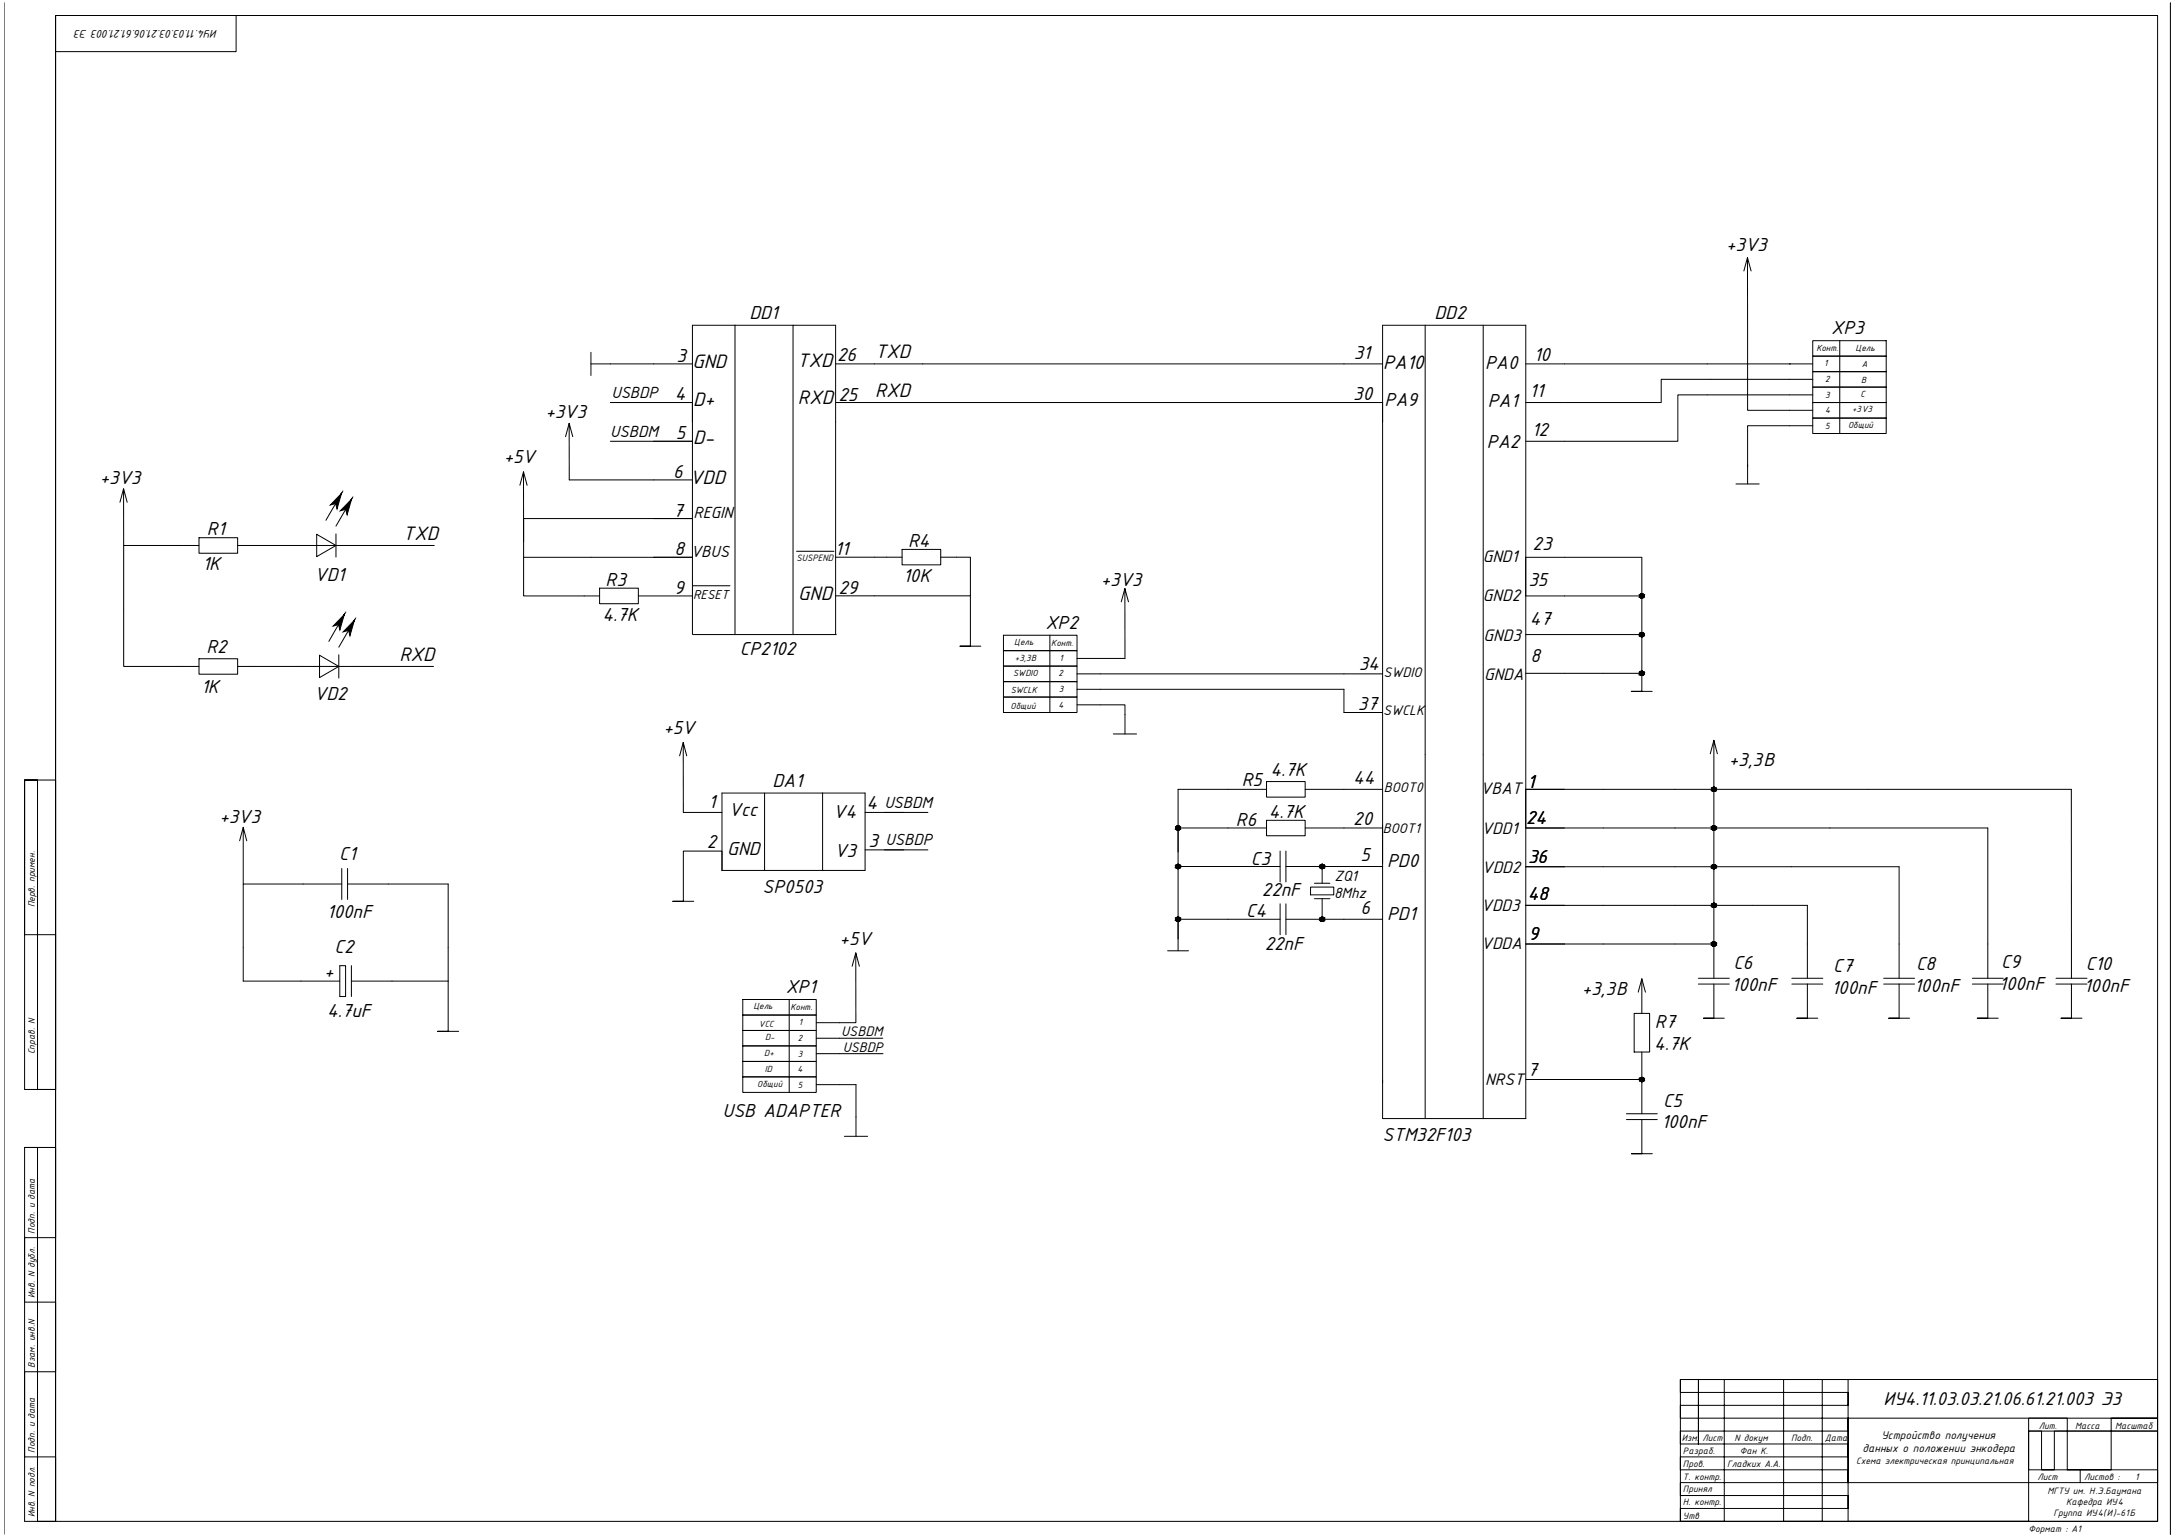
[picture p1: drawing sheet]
<svg xmlns="http://www.w3.org/2000/svg" width="841mm" height="594mm" viewBox="0 0 841 594" stroke-linecap="round" stroke-linejoin="round" font-family="sans-serif">
<!-- layer: 0 -->
<g fill="none" stroke="#000" stroke-width=".39">
<path d="M675.7 99.6l-1.4 5.2M677.1 104.8l-1.4-5.2 .1 59.1h25.1M228.5 136.3v8.9M284.2 125.8v119.6M306.6 125.8h-38.9v119.6M551.1 125.8v306.8M573.5 125.8v306.8M700.9 131.8h28.4v5.9h-28.4zM700.9 137.7h28.4v6h-28.4zM711.4 131.8v35.9M228.5 140.7h39.2M236 155.7h31.7v7.5"/>
<path d="M323.1 155.7h15M323.1 140.7h15M356.8 155.7h177.8v7.5v-37.4h55.4v306.8h-55.4v-269.4M356.8 140.7h177.8M590 140.7h110.9M692 140.7h.1M700.9 143.7h28.4v6h-28.4zM700.9 149.7h28.4v6h-28.4zM700.9 155.7h28.4v6h-28.4zM700.9 146.7h-58.5v9h-52.4M700.9 152.7h-52.1v18h-58.8M220.1 163.7l-1.4 5.2"/>
<path d="M221.5 168.9l-1.4-5.2v21.9h47.6M236 170.7h31.7M675.8 179.7v7.5M700.9 161.7h28.4v6h-28.4zM700.9 164.7h-25.1v15.8M47.8 189l-1.4 5.3M49.2 194.3l-1.4-5.3v22M129.8 194.8l-3.8 6.4M133.7 197l-3.8 6.5M202.4 182.5l-1.4 5.2M203.8 187.7l-1.4-5.2 .1 27M671.3 187.2h8.9"/>
<path d="M76.9 208h15v6h-15zM76.9 211h-29.1v46.8h29.1M91.9 211h76M122.5 206.7l7.4 4.3-7.4 4.3zM129.9 206.5v9M252.8 200.6h14.9h-14.9M252.8 200.6h-50.3v14.9h65.2M308 213.2h14.5M323.1 215.5h15M342.8 215.5h6M348.8 212.5h15v6h-15zM363.8 215.5h6"/>
<path d="M589.9 215.5h44.9l.1 44.9M225.9 230.5h5.9M231.8 227.5h15v6h-15zM246.8 230.5h20.9M268 226.6h14.3M323.1 230.4h15M375.2 230.4v19.5h-4h8.1M435 227.6l-1.4 5.2M436.4 232.8l-1.4-5.2v27.1h-18.5M589.9 230.5h45M76.9 254.8h15v6h-15zM91.9 257.8h75.7"/>
<path d="M123.6 253.4l7.4 4.4-7.4 4.3zM130.9 241.6l-3.7 6.5M131 253.3v8.9M134.8 243.8l-3.8 6.5M268 245.4h55.4M306.6 245.4v-119.6h16.5v119.6M388 245.7h28.5v6h-28.5zM388 257.6h28.5v6h-28.5zM388 251.7h28.5v5.9h-28.5zM406 245.7v29.9M589.9 245.4h45M388 263.6h28.5v6h-28.5z"/>
<path d="M388 269.6h28.5v6h-28.5zM416.5 272.6h18.5v11.3M416.5 266.6h103.2v9h14.9M416.5 260.6h118.1M589.9 260.4h45M634.9 260.4v7h-4.1h8.1M264.2 287.2l-1.4 5.1M265.5 292.3l-1.3-5.1v27h15M430.5 283.9h9M662.7 286.3l-1.4 5.2M664.1 291.5l-1.4-5.2v78.8M94.1 320l-1.4 5.2"/>
<path d="M279.2 306.7h16.4v30h-16.4zM295.6 306.7h38.9v30h-16.4v-30M334.5 314.2h24.3M455.5 305.3v62.4M474.8 305.3h14.9M489.7 302.3h15v6h-15zM489.7 317.3h15v5.9h-15zM504.7 305.3h29.9M604.9 305.3h-14.9h132.5M800.9 305.3l.1 73.1M95.4 325.2l-1.3-5.2v21.9M132.2 335.9v12"/>
<path d="M134.4 335.9v12M279.2 336.7v-7.5h-15v19.4h-4h8.1M295.6 336.7h22.5M334.5 328.7h24.3M474.8 320.2h14.9M474.8 335.1h20.2M495 329.2v11.9M497.2 335.1h37.4M497.2 329.2v11.9M504.7 320.2h29.9M511.2 335.1v6.5M590 335.2h102.6"/>
<path d="M604.9 320.2h-14.9h117.6M734.3 335.2v43.2M768.6 320.2v58.2M132.2 341.9h-38.1v24.6M134.4 341.9h38.9v24.6M474.8 355.5h20.2M495 349.6v11.9M497.2 355.5h37.4M497.2 349.6v11.9M506.8 343.1h8.9v3h-8.9zM508.3 347.6h6M508.3 341.6h6"/>
<path d="M511.2 347.6v7.9M590 350.2h87.7M698.9 350.2v28.2M94.1 379.5h37.3M131.4 373.5h2.2v11.9h-2.2zM135.9 379.5h37.4v19.4h-4h8.1M135.9 373.5v11.9M330.9 368.5l-1.4 5.2M332.3 373.7l-1.4-5.2v27h-15.3M451.5 367.7h8.1M590 365.1h57.7M647.8 365.1h14.9v13.3"/>
<path d="M656.7 378.4h12M692.9 378.4h11.9M728.4 378.4h11.9M762.7 378.4h11.9M795 378.4h12M287.2 386.6h28.4v6h-28.4zM287.2 398.6h28.4v5.9h-28.4zM287.2 392.6h28.4v6h-28.4zM305.2 386.6v35.9M631.9 392h6v14.9h-6zM633.5 383.7l1.4-5.1 1.4 5.1M656.7 380.6h12"/>
<path d="M662.7 380.6v13.2h-4h8M692.9 380.6h11.9M698.9 380.6v13.2h-4.1h8.1M728.4 380.6h11.9M734.3 380.6v13.2h-4h8.1M762.7 380.6h11.9M768.6 380.6v13.2h-4h8.1M795 380.6h12M801 380.6v13.2h-4h8M287.2 404.5h28.4v6h-28.4zM287.2 410.5h28.4v6h-28.4zM287.2 416.5h28.4v6h-28.4z"/>
<path d="M315.6 401.6h25.8M315.6 407.5h25.8M315.6 419.5h15.4v20M590 417.5h14.9M634.9 417.5v13.3M326.5 439.5h9M628.9 430.8h11.9M628.9 433h11.9M634.9 433v13.2h-4.1h8.1"/>
<circle cx="634.9" cy="230.5" r=".83"/>
<circle cx="634.9" cy="245.4" r=".83"/>
<circle cx="634.9" cy="260.4" r=".83"/>
<circle cx="662.7" cy="305.3" r=".83"/>
<circle cx="455.6" cy="320.2" r=".83"/>
<circle cx="455.6" cy="335.1" r=".83"/>
<circle cx="511.3" cy="335.1" r=".83"/>
<circle cx="662.7" cy="335.2" r=".83"/>
<circle cx="662.7" cy="320.2" r=".83"/>
<circle cx="455.6" cy="355.5" r=".83"/>
<circle cx="511.3" cy="355.5" r=".83"/>
<circle cx="662.7" cy="350.1" r=".83"/>
<circle cx="662.7" cy="365.1" r=".83"/>
<circle cx="634.9" cy="417.5" r=".83"/>
</g>
<g fill="#000" stroke="#000" stroke-width=".39">
<path d="M634.6 231.3h.4zM634.7 229.6h.2zM634.6 246.3h.4zM634.7 244.6h.2zM634.7 259.6h.2zM634.6 261.2h.4zM455.4 319.4h.2zM662.5 306.1h.4zM662.6 319.4h.2zM662.6 304.4h.2zM455.3 321.1h.4zM455.3 335.9h.4z"/>
<path d="M455.4 334.3h.2zM511.1 335.9h.4zM511.1 334.3h.2zM662.5 336h.4zM662.5 321.1h.4zM662.6 334.4h.2zM455.3 356.3h.4zM455.4 354.7h.2zM511.1 356.3h.4zM511.1 354.7h.2zM662.5 351h.4zM662.6 349.3h.2z"/>
<path d="M662.5 366h.4zM662.6 364.3h.2zM634.7 418.4h.4zM634.7 416.7h.2z"/>
<path d="M132 190.9l-1.7 5.9-.5-2zM132 190.9l-4.3 4.4 2.1-.5z"/>
<path d="M135.9 193.1l-1.7 6-.5-2.1zM135.9 193.1l-4.3 4.5 2.1-.6z"/>
<path d="M634.6 231.3h.3zM634.7 231.3h.2z"/>
<path d="M634.7 229.6l.3 .1zM634.6 229.7h.4z"/>
<path d="M634.6 229.7h.5zM634.6 229.7h.5z"/>
<path d="M634.6 229.7h.6zM634.6 229.7h.6z"/>
<path d="M634.6 231.3h.5zM634.6 231.3h.4z"/>
<path d="M634.5 229.7l.7 .1zM634.4 229.8h.8z"/>
<path d="M634.5 231.3h.7zM634.5 231.3h.6z"/>
<path d="M634.4 229.8h.9zM634.4 229.8h.9z"/>
<path d="M634.4 231.2h.8zM634.4 231.2l.8 .1z"/>
<path d="M634.4 229.8l1 .1zM634.4 229.8l1 .1z"/>
<path d="M634.4 231.2h.9zM634.4 231.2h.8z"/>
<path d="M634.3 229.9h1.2zM634.2 229.9h1.3z"/>
<path d="M634.3 231.1h1.1zM634.3 231.1l1 .1z"/>
<path d="M634.2 229.9l1.3 .1zM634.2 229.9l1.3 .1z"/>
<path d="M634.2 231.1h1.3zM634.2 231.1h1.2z"/>
<path d="M634.2 230h1.3zM634.2 230h1.3z"/>
<path d="M634.2 231h1.3zM634.2 231l1.3 .1z"/>
<path d="M634.1 230l1.5 .1zM634.1 230l1.5 .1z"/>
<path d="M634.1 231h1.4zM634.1 231h1.4z"/>
<path d="M634.1 230.1l1.5 .1zM634.1 230.1l1.5 .1z"/>
<path d="M634.1 230.9h1.5zM634.1 230.9l1.4 .1z"/>
<path d="M634.1 230.2h1.6zM634.1 230.2h1.6z"/>
<path d="M634.1 230.8h1.5zM634.1 230.8l1.5 .1z"/>
<path d="M634.1 230.2l1.6 .1zM634.1 230.2l1.6 .1z"/>
<path d="M634 230.3l1.7 .1zM634 230.3l1.7 .1z"/>
<path d="M634 230.4l1.7 .1zM634 230.4l1.7 .1z"/>
<path d="M634 230.5l1.7 .1zM634 230.5l1.7 .1z"/>
<path d="M634 230.6l1.7 .1zM634 230.6l1.7 .1z"/>
<path d="M634 230.7h1.7zM634 230.7h1.7z"/>
<path d="M634.1 230.7h1.6zM634.1 230.7l1.5 .1z"/>
<path d="M133.1 237.7l-1.7 5.9-.5-2zM133.1 237.7l-4.3 4.4 2.1-.5z"/>
<path d="M137 239.9l-1.7 6-.5-2.1zM137 239.9l-4.3 4.5 2.1-.6z"/>
<path d="M634.6 246.3h.3zM634.7 246.3h.2z"/>
<path d="M634.7 244.6h.3zM634.6 244.6h.4z"/>
<path d="M634.7 259.6h.3zM634.6 259.6h.4z"/>
<path d="M634.6 244.6l.5 .1zM634.6 244.7h.5z"/>
<path d="M634.6 259.6h.5zM634.6 259.6h.5z"/>
<path d="M634.6 244.7h.6zM634.5 244.7h.7z"/>
<path d="M634.6 246.2h.5zM634.6 246.2l.4 .1z"/>
<path d="M634.6 259.6l.6 .1zM634.6 259.6l.6 .1z"/>
<path d="M634.5 244.7h.7zM634.4 244.7h.8z"/>
<path d="M634.5 246.2h.7zM634.5 246.2h.6z"/>
<path d="M634.5 259.7h.7zM634.4 259.7h.8z"/>
<path d="M634.4 244.7l.9 .1zM634.4 244.8h.9z"/>
<path d="M634.4 246.2h.8zM634.4 246.2h.8z"/>
<path d="M634.4 259.7h.9zM634.4 259.7h.9z"/>
<path d="M634.4 244.8h1zM634.4 244.8h1z"/>
<path d="M634.4 246.2h.9zM634.4 246.2h.8z"/>
<path d="M634.4 259.7l1 .1zM634.4 259.7l1 .1z"/>
<path d="M634.3 244.8l1.2 .1zM634.2 244.9h1.3z"/>
<path d="M634.3 246.1h1.1zM634.3 246.1l1 .1z"/>
<path d="M634.3 259.8h1.2zM634.2 259.8h1.3z"/>
<path d="M634.2 244.9h1.3zM634.2 244.9h1.3z"/>
<path d="M634.2 246h1.3zM634.2 246l1.2 .1z"/>
<path d="M634.2 259.8l1.3 .1zM634.2 259.8l1.3 .1z"/>
<path d="M634.2 244.9l1.3 .1zM634.2 244.9l1.3 .1z"/>
<path d="M634.2 246h1.3zM634.2 246h1.3z"/>
<path d="M634.2 259.9l1.3 .1zM634.2 259.9l1.3 .1z"/>
<path d="M634.1 245l1.5 .1zM634.1 245l1.5 .1z"/>
<path d="M634.1 245.9h1.4zM634.1 245.9l1.4 .1z"/>
<path d="M634.1 260h1.5zM634.1 260h1.5z"/>
<path d="M634.1 245.1h1.5zM634.1 245.1h1.5z"/>
<path d="M634.1 245.9h1.5zM634.1 245.9h1.4z"/>
<path d="M634.1 245.1l1.6 .1zM634.1 245.1l1.6 .1z"/>
<path d="M634.1 245.8h1.5zM634.1 245.8l1.5 .1z"/>
<path d="M634.1 245.2l1.6 .1zM634.1 245.2l1.6 .1z"/>
<path d="M634 245.3l1.7 .1zM634 245.3l1.7 .1z"/>
<path d="M634 245.4h1.7zM634 245.4h1.7z"/>
<path d="M634 245.4l1.7 .1zM634 245.4l1.7 .1z"/>
<path d="M634 245.5l1.7 .1zM634 245.5l1.7 .1z"/>
<path d="M634 245.6l1.7 .1zM634 245.6l1.7 .1z"/>
<path d="M634.1 245.7h1.6zM634.1 245.7l1.5 .1z"/>
<path d="M634.6 261.2h.3zM634.7 261.2h.2z"/>
<path d="M634.6 261.2h.5zM634.6 261.2h.4z"/>
<path d="M634.5 261.2h.7zM634.5 261.2h.6z"/>
<path d="M634.4 261.1h.8zM634.4 261.1l.8 .1z"/>
<path d="M634.4 261.1h.9zM634.4 261.1h.8z"/>
<path d="M634.3 261.1h1.1zM634.3 261.1h1z"/>
<path d="M634.2 261h1.3zM634.2 261l1.2 .1z"/>
<path d="M634.2 260.9h1.3zM634.2 260.9l1.3 .1z"/>
<path d="M634.1 260.9h1.4zM634.1 260.9h1.4z"/>
<path d="M634.1 260l1.5 .1zM634.1 260l1.5 .1z"/>
<path d="M634.1 260.8h1.5zM634.1 260.8l1.4 .1z"/>
<path d="M634.1 260.1l1.6 .1zM634.1 260.1l1.6 .1z"/>
<path d="M634.1 260.7h1.5zM634.1 260.7l1.5 .1z"/>
<path d="M634.1 260.2l1.6 .1zM634.1 260.2l1.6 .1z"/>
<path d="M634 260.3h1.7zM634 260.3h1.7z"/>
<path d="M634 260.3l1.7 .1zM634 260.3l1.7 .1z"/>
<path d="M634 260.4l1.7 .1zM634 260.4l1.7 .1z"/>
<path d="M634 260.5l1.7 .1zM634 260.5l1.7 .1z"/>
<path d="M634 260.6h1.7zM634 260.6h1.7z"/>
<path d="M634.1 260.6h1.6zM634.1 260.6l1.5 .1z"/>
<path d="M455.4 319.4h.3zM455.3 319.4h.4z"/>
<path d="M455.3 319.4h.5zM455.2 319.4h.6z"/>
<path d="M455.2 319.4l.7 .1zM455.2 319.5h.7z"/>
<path d="M455.2 319.5h.7zM455.2 319.5h.7z"/>
<path d="M455.1 319.5l.9 .1zM455 319.6h1z"/>
<path d="M455 319.6h1zM455 319.6h1z"/>
<path d="M455 319.6l1.1 .1zM455 319.6l1.1 .1z"/>
<path d="M454.9 319.7h1.3zM454.9 319.7h1.3z"/>
<path d="M454.9 319.7l1.3 .1zM454.9 319.7l1.3 .1z"/>
<path d="M454.8 319.8l1.5 .1zM454.8 319.8l1.5 .1z"/>
<path d="M454.8 319.9h1.5zM454.8 319.9h1.5z"/>
<path d="M454.7 319.9l1.6 .1zM454.7 319.9l1.6 .1z"/>
<path d="M662.5 306.1h.3zM662.6 306.1h.2z"/>
<path d="M662.6 319.4h.3zM662.5 319.4h.4z"/>
<path d="M662.6 304.4l.3 .1zM662.6 304.4l.3 .1z"/>
<path d="M662.5 319.4h.5zM662.5 319.4h.5z"/>
<path d="M662.5 304.5h.5zM662.5 304.5h.5z"/>
<path d="M662.5 319.4l.6 .1zM662.4 319.5h.7z"/>
<path d="M662.5 304.5h.6zM662.4 304.5h.7z"/>
<path d="M662.5 306.1h.5zM662.5 306.1h.4z"/>
<path d="M662.4 319.5h.7zM662.3 319.5h.8z"/>
<path d="M662.4 304.5l.7 .1zM662.3 304.6h.8z"/>
<path d="M662.4 306.1h.7zM662.4 306.1h.6z"/>
<path d="M662.3 319.5l.9 .1zM662.3 319.5l.9 .1z"/>
<path d="M662.3 304.6h.9zM662.3 304.6h.9z"/>
<path d="M662.3 306h.8zM662.3 306l.8 .1z"/>
<path d="M662.2 319.6h1.1zM662.2 319.6h1.1z"/>
<path d="M662.2 304.6l1.1 .1zM662.2 304.7h1.1z"/>
<path d="M662.2 306h1zM662.2 306h.9z"/>
<path d="M662.2 319.6l1.1 .1zM662.2 319.6l1.1 .1z"/>
<path d="M662.2 304.7h1.1zM662.2 304.7h1.1z"/>
<path d="M662.2 305.9h1.1zM662.2 305.9l1 .1z"/>
<path d="M662.1 319.7h1.3zM662 319.7h1.4z"/>
<path d="M662.1 304.7l1.3 .1zM662.1 304.7l1.3 .1z"/>
<path d="M662.1 305.9h1.2zM662.1 305.9h1.2z"/>
<path d="M662 319.7l1.4 .1zM662 319.7l1.4 .1z"/>
<path d="M662 304.8h1.4zM662 304.8h1.4z"/>
<path d="M662 305.8h1.4zM662 305.8l1.3 .1z"/>
<path d="M662 319.8l1.5 .1zM662 319.8l1.5 .1z"/>
<path d="M662 304.8l1.5 .1zM662 304.8l1.5 .1z"/>
<path d="M662 305.8h1.4zM662 305.8h1.4z"/>
<path d="M662 319.9h1.5zM662 319.9h1.5z"/>
<path d="M662 319.9l1.5 .1zM662 319.9l1.5 .1z"/>
<path d="M662 304.9l1.5 .1zM662 304.9l1.5 .1z"/>
<path d="M662 305h1.5zM662 305h1.5z"/>
<path d="M662 305.6l1.5 .1zM662 305.6l1.5 .1z"/>
<path d="M662 305.7h1.5zM662 305.7l1.4 .1z"/>
<path d="M661.9 305l1.7 .1zM661.9 305l1.7 .1z"/>
<path d="M661.9 305.5h1.6zM661.9 305.5l1.6 .1z"/>
<path d="M661.9 305.1l1.7 .1zM661.9 305.1l1.7 .1z"/>
<path d="M661.9 305.2l1.7 .1zM661.9 305.2l1.7 .1z"/>
<path d="M661.9 305.3l1.7 .1zM661.9 305.3l1.7 .1z"/>
<path d="M661.9 305.4l1.7 .1zM661.9 305.4l1.7 .1z"/>
<path d="M661.9 305.5h1.7zM661.9 305.5h1.6z"/>
<path d="M455.3 321.1h.3zM455.4 321.1h.2z"/>
<path d="M455.3 335.9l.3 .1zM455.4 336h.2z"/>
<path d="M455.4 334.3h.3zM455.3 334.3h.4z"/>
<path d="M455.3 334.3h.5zM455.2 334.3h.6z"/>
<path d="M455.2 321h.6zM455.2 321l.5 .1z"/>
<path d="M455.2 334.3l.7 .1zM455.2 334.4h.7z"/>
<path d="M455.2 335.9h.6zM455.2 335.9h.5z"/>
<path d="M455.2 321h.7zM455.2 321h.6z"/>
<path d="M455.2 334.4h.7zM455.2 334.4h.7z"/>
<path d="M455.2 335.9h.7zM455.2 335.9h.6z"/>
<path d="M455.1 321h.8zM455.1 321h.8z"/>
<path d="M455.1 334.4l.9 .1zM455 334.5h1z"/>
<path d="M455.1 335.9h.8zM455.1 335.9h.8z"/>
<path d="M455 320.9h1zM455 320.9l.9 .1z"/>
<path d="M455 334.5h1zM455 334.5h1z"/>
<path d="M455 335.8h1zM455 335.8l.9 .1z"/>
<path d="M455 320.9h1zM455 320.9h1z"/>
<path d="M455 334.5h1.1zM454.9 334.5h1.2z"/>
<path d="M455 335.8h1zM455 335.8h1z"/>
<path d="M454.9 320.8h1.2zM454.9 320.8l1.1 .1z"/>
<path d="M454.9 334.5l1.3 .1zM454.9 334.5l1.3 .1z"/>
<path d="M454.9 335.7h1.2zM454.9 335.7l1.1 .1z"/>
<path d="M454.9 320.8h1.3zM454.9 320.8h1.2z"/>
<path d="M454.9 334.6l1.3 .1zM454.9 334.6l1.3 .1z"/>
<path d="M454.9 335.6h1.3zM454.9 335.6l1.2 .1z"/>
<path d="M454.8 320.7h1.4zM454.8 320.7l1.4 .1z"/>
<path d="M454.8 334.7l1.5 .1zM454.8 334.7l1.5 .1z"/>
<path d="M454.8 335.6h1.4zM454.8 335.6h1.4z"/>
<path d="M454.8 320.6h1.5zM454.8 320.6l1.4 .1z"/>
<path d="M454.8 334.8h1.5zM454.8 334.8h1.5z"/>
<path d="M454.8 335.5h1.5zM454.8 335.5l1.4 .1z"/>
<path d="M454.7 320.6h1.6zM454.7 320.6h1.6z"/>
<path d="M454.7 334.8l1.6 .1zM454.7 334.8l1.6 .1z"/>
<path d="M454.7 335.4h1.6zM454.7 335.4l1.6 .1z"/>
<path d="M454.7 320l1.6 .1zM454.7 320l1.6 .1z"/>
<path d="M454.7 320.1l1.6 .1zM454.7 320.1l1.6 .1z"/>
<path d="M454.7 320.2h1.6zM454.7 320.2h1.6z"/>
<path d="M454.7 320.2l1.6 .1zM454.7 320.2l1.6 .1z"/>
<path d="M454.7 320.3l1.6 .1zM454.7 320.3l1.6 .1z"/>
<path d="M454.7 320.4l1.6 .1zM454.7 320.4l1.6 .1z"/>
<path d="M454.7 320.5h1.6zM454.7 320.5l1.6 .1z"/>
<path d="M454.7 334.9l1.6 .1zM454.7 334.9l1.6 .1z"/>
<path d="M454.7 335l1.6 .1zM454.7 335l1.6 .1z"/>
<path d="M454.7 335.1h1.6zM454.7 335.1h1.6z"/>
<path d="M454.7 335.1l1.6 .1zM454.7 335.1l1.6 .1z"/>
<path d="M454.7 335.2l1.6 .1zM454.7 335.2l1.6 .1z"/>
<path d="M454.7 335.3l1.6 .1zM454.7 335.3l1.6 .1z"/>
<path d="M454.7 335.4h1.6zM454.7 335.4h1.6z"/>
<path d="M511.1 335.9l.2 .1zM511.1 336h.2z"/>
<path d="M511.1 334.3h.4zM511.1 334.3h.4z"/>
<path d="M511.1 334.3h.4zM511 334.3h.5z"/>
<path d="M511 334.3l.6 .1zM510.9 334.4h.7z"/>
<path d="M511 335.9h.5zM511 335.9h.5z"/>
<path d="M510.9 334.4h.8zM510.8 334.4h.9z"/>
<path d="M510.9 335.9h.7zM510.9 335.9h.6z"/>
<path d="M510.8 334.4l1 .1zM510.8 334.4l1 .1z"/>
<path d="M510.8 335.9h.9zM510.8 335.9h.8z"/>
<path d="M510.8 334.5h1zM510.7 334.5h1.1z"/>
<path d="M510.8 335.8h1zM510.8 335.8l.9 .1z"/>
<path d="M510.7 334.5h1.2zM510.7 334.5h1.2z"/>
<path d="M510.7 335.8h1.1zM510.7 335.8h1.1z"/>
<path d="M510.7 334.5l1.2 .1zM510.7 334.5l1.2 .1z"/>
<path d="M510.7 335.7h1.2zM510.7 335.7l1.1 .1z"/>
<path d="M510.6 334.6l1.4 .1zM510.6 334.6l1.4 .1z"/>
<path d="M510.6 335.6h1.3zM510.6 335.6l1.3 .1z"/>
<path d="M510.6 334.7l1.4 .1zM510.6 334.7l1.4 .1z"/>
<path d="M510.6 335.6h1.4zM510.6 335.6h1.3z"/>
<path d="M510.5 334.8h1.5zM510.5 334.8h1.5z"/>
<path d="M510.5 335.5h1.5zM510.5 335.5l1.5 .1z"/>
<path d="M510.5 334.8l1.5 .1zM510.5 334.8l1.5 .1z"/>
<path d="M510.4 334.9l1.7 .1zM510.4 334.9l1.7 .1z"/>
<path d="M510.4 335.4h1.6zM510.4 335.4h1.6z"/>
<path d="M510.5 335.4h1.5zM510.5 335.4l1.5 .1z"/>
<path d="M510.4 335l1.7 .1zM510.4 335l1.7 .1z"/>
<path d="M510.4 335.1h1.7zM510.4 335.1h1.7z"/>
<path d="M510.4 335.1l1.7 .1zM510.4 335.1l1.7 .1z"/>
<path d="M510.4 335.2l1.7 .1zM510.4 335.2l1.7 .1z"/>
<path d="M510.4 335.3h1.7zM510.4 335.3l1.6 .1z"/>
<path d="M662.5 336h.3zM662.6 336h.2z"/>
<path d="M662.5 321.1h.3zM662.6 321.1h.2z"/>
<path d="M662.6 334.4h.3zM662.5 334.4h.4z"/>
<path d="M662.5 334.4h.5zM662.5 334.4h.5z"/>
<path d="M662.5 334.4l.6 .1zM662.4 334.5h.7z"/>
<path d="M662.5 336h.5zM662.5 336h.4z"/>
<path d="M662.5 321h.5zM662.5 321l.4 .1z"/>
<path d="M662.4 334.5h.7zM662.3 334.5h.8z"/>
<path d="M662.4 336h.7zM662.4 336h.6z"/>
<path d="M662.4 321h.7zM662.4 321h.6z"/>
<path d="M662.3 334.5h.9zM662.3 334.5h.9z"/>
<path d="M662.3 335.9h.8zM662.3 335.9l.8 .1z"/>
<path d="M662.3 321h.8zM662.3 321h.8z"/>
<path d="M662.2 334.5l1.1 .1zM662.2 334.6h1.1z"/>
<path d="M662.2 335.9h1zM662.2 335.9h.9z"/>
<path d="M662.2 320.9h1zM662.2 320.9l.9 .1z"/>
<path d="M662.2 334.6h1.1zM662.2 334.6h1.1z"/>
<path d="M662.2 335.9h1.1zM662.2 335.9h1z"/>
<path d="M662.2 320.9h1.1zM662.2 320.9h1z"/>
<path d="M662.1 334.6l1.3 .1zM662 334.7h1.4z"/>
<path d="M662.1 335.8h1.2zM662.1 335.8l1.2 .1z"/>
<path d="M662.1 320.8h1.2zM662.1 320.8l1.2 .1z"/>
<path d="M662 334.7l1.4 .1zM662 334.7l1.4 .1z"/>
<path d="M662 335.7h1.4zM662 335.7l1.3 .1z"/>
<path d="M662 320.8h1.4zM662 320.8h1.3z"/>
<path d="M662 334.8h1.5zM662 334.8h1.5z"/>
<path d="M662 335.6h1.4zM662 335.6l1.4 .1z"/>
<path d="M662 320.7h1.4zM662 320.7l1.4 .1z"/>
<path d="M662 334.8l1.5 .1zM662 334.8l1.5 .1z"/>
<path d="M662 334.9l1.5 .1zM662 334.9l1.5 .1z"/>
<path d="M662 335.5l1.5 .1zM662 335.5l1.5 .1z"/>
<path d="M662 335.6h1.5zM662 335.6h1.4z"/>
<path d="M662 320.6h1.5zM662 320.6h1.5z"/>
<path d="M662 320.6h1.5zM662 320.6l1.4 .1z"/>
<path d="M661.9 335l1.7 .1zM661.9 335l1.7 .1z"/>
<path d="M661.9 335.4h1.6zM661.9 335.4l1.6 .1z"/>
<path d="M661.9 320l1.7 .1zM661.9 320l1.7 .1z"/>
<path d="M661.9 320.5h1.6zM661.9 320.5l1.6 .1z"/>
<path d="M661.9 335.1h1.7zM661.9 335.1h1.7z"/>
<path d="M661.9 335.1l1.7 .1zM661.9 335.1l1.7 .1z"/>
<path d="M661.9 335.2l1.7 .1zM661.9 335.2l1.7 .1z"/>
<path d="M661.9 335.3l1.7 .1zM661.9 335.3l1.7 .1z"/>
<path d="M661.9 335.4h1.7zM661.9 335.4h1.6z"/>
<path d="M661.9 320.1l1.7 .1zM661.9 320.1l1.7 .1z"/>
<path d="M661.9 320.2h1.7zM661.9 320.2h1.7z"/>
<path d="M661.9 320.2l1.7 .1zM661.9 320.2l1.7 .1z"/>
<path d="M661.9 320.3l1.7 .1zM661.9 320.3l1.7 .1z"/>
<path d="M661.9 320.4h1.7zM661.9 320.4l1.6 .1z"/>
<path d="M455.3 356.3l.3 .1zM455.4 356.4h.2z"/>
<path d="M455.4 354.7h.3zM455.3 354.7h.4z"/>
<path d="M455.3 354.7h.5zM455.2 354.7h.6z"/>
<path d="M455.2 354.7l.7 .1zM455.2 354.8h.7z"/>
<path d="M455.2 356.3h.6zM455.2 356.3h.5z"/>
<path d="M455.2 354.8h.7zM455.2 354.8h.7z"/>
<path d="M455.2 356.3h.7zM455.2 356.3h.6z"/>
<path d="M455.1 354.8l.9 .1zM455 354.9h1z"/>
<path d="M455.1 356.3h.8zM455.1 356.3h.8z"/>
<path d="M455 354.9h1zM455 354.9h1z"/>
<path d="M455 356.2h1zM455 356.2l.9 .1z"/>
<path d="M455 354.9l1.1 .1zM454.9 355h1.2z"/>
<path d="M455 356.2h1zM455 356.2h1z"/>
<path d="M454.9 355h1.3zM454.9 355h1.3z"/>
<path d="M454.9 356.1h1.2zM454.9 356.1l1.1 .1z"/>
<path d="M454.9 355l1.3 .1zM454.9 355l1.3 .1z"/>
<path d="M454.9 356.1h1.3zM454.9 356.1h1.2z"/>
<path d="M454.8 355.1l1.5 .1zM454.8 355.1l1.5 .1z"/>
<path d="M454.8 356h1.4zM454.8 356l1.4 .1z"/>
<path d="M454.8 355.2h1.5zM454.8 355.2h1.5z"/>
<path d="M454.8 355.9h1.5zM454.8 355.9l1.4 .1z"/>
<path d="M454.7 355.2l1.6 .1zM454.7 355.2l1.6 .1z"/>
<path d="M454.7 355.8h1.6zM454.7 355.8l1.6 .1z"/>
<path d="M454.7 355.3l1.6 .1zM454.7 355.3l1.6 .1z"/>
<path d="M454.7 355.4l1.6 .1zM454.7 355.4l1.6 .1z"/>
<path d="M454.7 355.5h1.6zM454.7 355.5h1.6z"/>
<path d="M454.7 355.5l1.6 .1zM454.7 355.5l1.6 .1z"/>
<path d="M454.7 355.6l1.6 .1zM454.7 355.6l1.6 .1z"/>
<path d="M454.7 355.7l1.6 .1zM454.7 355.7l1.6 .1z"/>
<path d="M454.7 355.8h1.6zM454.7 355.8h1.6z"/>
<path d="M511.1 356.3l.2 .1zM511.1 356.4h.2z"/>
<path d="M511.1 354.7h.4zM511.1 354.7h.4z"/>
<path d="M511.1 354.7h.4zM511 354.7h.5z"/>
<path d="M511 354.7l.6 .1zM510.9 354.8h.7z"/>
<path d="M511 356.3h.5zM511 356.3h.5z"/>
<path d="M510.9 354.8h.8zM510.8 354.8h.9z"/>
<path d="M510.9 356.3h.7zM510.9 356.3h.6z"/>
<path d="M510.8 354.8l1 .1zM510.8 354.8l1 .1z"/>
<path d="M510.8 356.3h.9zM510.8 356.3h.8z"/>
<path d="M510.8 354.9h1zM510.7 354.9h1.1z"/>
<path d="M510.8 356.2h1zM510.8 356.2l.9 .1z"/>
<path d="M510.7 354.9l1.2 .1zM510.7 354.9l1.2 .1z"/>
<path d="M510.7 356.2h1.1zM510.7 356.2h1.1z"/>
<path d="M510.7 355h1.2zM510.7 355h1.2z"/>
<path d="M510.7 356.1h1.2zM510.7 356.1l1.1 .1z"/>
<path d="M510.6 355l1.4 .1zM510.6 355l1.4 .1z"/>
<path d="M510.6 356.1h1.3zM510.6 356.1h1.3z"/>
<path d="M510.6 355.1l1.4 .1zM510.6 355.1l1.4 .1z"/>
<path d="M510.6 356h1.4zM510.6 356l1.3 .1z"/>
<path d="M510.5 355.2h1.5zM510.5 355.2h1.5z"/>
<path d="M510.5 355.9h1.5zM510.5 355.9l1.5 .1z"/>
<path d="M510.5 355.2l1.5 .1zM510.5 355.2l1.5 .1z"/>
<path d="M510.4 355.3l1.7 .1zM510.4 355.3l1.7 .1z"/>
<path d="M510.4 355.8h1.6zM510.4 355.8h1.6z"/>
<path d="M510.5 355.8h1.5zM510.5 355.8l1.5 .1z"/>
<path d="M510.4 355.4l1.7 .1zM510.4 355.4l1.7 .1z"/>
<path d="M510.4 355.5h1.7zM510.4 355.5h1.7z"/>
<path d="M510.4 355.5l1.7 .1zM510.4 355.5l1.7 .1z"/>
<path d="M510.4 355.6l1.7 .1zM510.4 355.6l1.7 .1z"/>
<path d="M510.4 355.7h1.7zM510.4 355.7l1.6 .1z"/>
<path d="M662.5 351h.3zM662.6 351h.2z"/>
<path d="M662.6 349.3l.3 .1zM662.6 349.3l.3 .1z"/>
<path d="M662.5 349.4h.5zM662.5 349.4h.5z"/>
<path d="M662.5 349.4h.6zM662.4 349.4h.7z"/>
<path d="M662.5 351h.5zM662.5 351h.4z"/>
<path d="M662.4 349.4h.7zM662.3 349.4h.8z"/>
<path d="M662.4 350.9h.7zM662.4 350.9l.6 .1z"/>
<path d="M662.3 349.4l.9 .1zM662.3 349.4l.9 .1z"/>
<path d="M662.3 350.9h.8zM662.3 350.9h.8z"/>
<path d="M662.2 349.5h1.1zM662.2 349.5h1.1z"/>
<path d="M662.2 350.8h1zM662.2 350.8l.9 .1z"/>
<path d="M662.2 349.5l1.1 .1zM662.2 349.5l1.1 .1z"/>
<path d="M662.2 350.8h1.1zM662.2 350.8h1z"/>
<path d="M662.1 349.6l1.3 .1zM662.1 349.6l1.3 .1z"/>
<path d="M662.1 350.8h1.2zM662.1 350.8h1.2z"/>
<path d="M662 349.7h1.4zM662 349.7h1.4z"/>
<path d="M662 350.7h1.4zM662 350.7l1.3 .1z"/>
<path d="M662 349.7l1.5 .1zM662 349.7l1.5 .1z"/>
<path d="M662 350.6h1.4zM662 350.6l1.4 .1z"/>
<path d="M662 349.8l1.5 .1zM662 349.8l1.5 .1z"/>
<path d="M662 349.9h1.5zM662 349.9h1.5z"/>
<path d="M662 350.5h1.5zM662 350.5h1.5z"/>
<path d="M662 350.5h1.5zM662 350.5l1.4 .1z"/>
<path d="M661.9 349.9l1.7 .1zM661.9 349.9l1.7 .1z"/>
<path d="M661.9 350.4h1.6zM661.9 350.4l1.6 .1z"/>
<path d="M661.9 350l1.7 .1zM661.9 350l1.7 .1z"/>
<path d="M661.9 350.1l1.7 .1zM661.9 350.1l1.7 .1z"/>
<path d="M661.9 350.2l1.7 .1zM661.9 350.2l1.7 .1z"/>
<path d="M661.9 350.3h1.7zM661.9 350.3h1.7z"/>
<path d="M661.9 350.3h1.7zM661.9 350.3l1.6 .1z"/>
<path d="M662.5 366h.3zM662.6 366h.2z"/>
<path d="M662.6 364.3h.3zM662.5 364.3h.4z"/>
<path d="M662.5 364.3h.5zM662.5 364.3h.5z"/>
<path d="M662.5 364.3h.6zM662.4 364.3h.7z"/>
<path d="M662.5 365.9h.5zM662.5 365.9l.4 .1z"/>
<path d="M662.4 364.3l.7 .1zM662.3 364.4h.8z"/>
<path d="M662.4 365.9h.7zM662.4 365.9h.6z"/>
<path d="M662.3 364.4h.9zM662.3 364.4h.9z"/>
<path d="M662.3 365.9h.8zM662.3 365.9h.8z"/>
<path d="M662.2 364.4l1.1 .1zM662.2 364.5h1.1z"/>
<path d="M662.2 365.8h1zM662.2 365.8l.9 .1z"/>
<path d="M662.2 364.5l1.1 .1zM662.2 364.5l1.1 .1z"/>
<path d="M662.2 365.7h1.1zM662.2 365.7l1 .1z"/>
<path d="M662.1 364.6h1.3zM662 364.6h1.4z"/>
<path d="M662.1 365.7h1.2zM662.1 365.7h1.2z"/>
<path d="M662 364.6l1.4 .1zM662 364.6l1.4 .1z"/>
<path d="M662 365.7h1.4zM662 365.7h1.3z"/>
<path d="M662 364.7h1.5zM662 364.7h1.5z"/>
<path d="M662 365.6h1.4zM662 365.6l1.4 .1z"/>
<path d="M662 364.7l1.5 .1zM662 364.7l1.5 .1z"/>
<path d="M662 364.8l1.5 .1zM662 364.8l1.5 .1z"/>
<path d="M662 365.4l1.5 .1zM662 365.4l1.5 .1z"/>
<path d="M662 365.5h1.5zM662 365.5l1.4 .1z"/>
<path d="M661.9 364.9l1.7 .1zM661.9 364.9l1.7 .1z"/>
<path d="M661.9 365.4h1.6zM661.9 365.4h1.6z"/>
<path d="M661.9 365h1.7zM661.9 365h1.7z"/>
<path d="M661.9 365l1.7 .1zM661.9 365l1.7 .1z"/>
<path d="M661.9 365.1l1.7 .1zM661.9 365.1l1.7 .1z"/>
<path d="M661.9 365.2l1.7 .1zM661.9 365.2l1.7 .1z"/>
<path d="M661.9 365.3h1.7zM661.9 365.3l1.6 .1z"/>
<path d="M634.7 418.4h.2zM634.7 418.4h.2z"/>
<path d="M634.7 416.7h.4zM634.7 416.7h.4z"/>
<path d="M634.7 416.7l.4 .1zM634.6 416.8h.5z"/>
<path d="M634.6 416.8h.6zM634.5 416.8h.7z"/>
<path d="M634.6 418.3h.5zM634.6 418.3l.5 .1z"/>
<path d="M634.5 416.8h.8zM634.4 416.8h.9z"/>
<path d="M634.5 418.3h.7zM634.5 418.3h.6z"/>
<path d="M634.4 416.8h1zM634.4 416.8h1z"/>
<path d="M634.4 418.3h.9zM634.4 418.3h.8z"/>
<path d="M634.4 416.8l1 .1zM634.3 416.9h1.1z"/>
<path d="M634.4 418.2h1zM634.4 418.2l.9 .1z"/>
<path d="M634.3 416.9l1.2 .1zM634.3 416.9l1.2 .1z"/>
<path d="M634.3 418.2h1.1zM634.3 418.2h1.1z"/>
<path d="M634.3 417h1.2zM634.3 417h1.2z"/>
<path d="M634.3 418.1h1.2zM634.3 418.1l1.1 .1z"/>
<path d="M634.2 417l1.4 .1zM634.2 417l1.4 .1z"/>
<path d="M634.2 418.1h1.3zM634.2 418.1h1.3z"/>
<path d="M634.2 417.1h1.4zM634.1 417.1h1.5z"/>
<path d="M634.2 418h1.4zM634.2 418l1.3 .1z"/>
<path d="M634.1 417.1l1.6 .1zM634.1 417.1l1.6 .1z"/>
<path d="M634.1 417.9h1.5zM634.1 417.9l1.5 .1z"/>
<path d="M634.1 417.2l1.6 .1zM634.1 417.2l1.6 .1z"/>
<path d="M634.1 417.3l1.6 .1zM634.1 417.3l1.6 .1z"/>
<path d="M634.1 417.8l1.6 .1zM634.1 417.8l1.6 .1z"/>
<path d="M634.1 417.9h1.6zM634.1 417.9h1.5z"/>
<path d="M634.1 417.4h1.6zM634.1 417.4h1.6z"/>
<path d="M634 417.4l1.7 .1zM634 417.4l1.7 .1z"/>
<path d="M634 417.5l1.7 .1zM634 417.5l1.7 .1z"/>
<path d="M634 417.6l1.7 .1zM634 417.6l1.7 .1z"/>
<path d="M634.1 417.7h1.6zM634.1 417.7l1.6 .1z"/>
</g>
<!-- layer: lo -->
<path d="M634.9 378.6v13.4M604.9 417.5h30M634.9 406.9v10.8" fill="none" stroke="#000" stroke-width=".39"/>
<g fill="none" stroke="#000" stroke-width=".39">
<path d="M21.5 6v582.4M91.3 6v14h-69.8M338.1 140.7h18.7M338.1 155.7h18.7M202.5 215.5v15h23.4M338.1 215.5h4.7M369.8 215.5h5.4v14.9h-37.1M21.5 301.7h-12h5v119.7h7h-12v-119.7v59.8h12M455.5 305.3h19.3M722.5 305.3h78.4M455.5 320.2h19.3M455.5 335.1h19.3"/>
<path d="M692.6 335.2h41.7M707.6 320.2h61M455.5 355.5h19.3M677.7 350.2h21.2M94.1 366.5v13M173.3 366.5v13M9.5 443.8v144.6h12h-7v-144.6h-5h12M21.5 478.7h-12v24.9h12M21.5 530.5h-12v33h12M714.6 533.6v54.8h-64.8v-5h64.8v-5h-64.8v-5h64.8v-4.9h-64.8v-5h64.8v-5h-64.8v-5h64.8v-5h-64.8v-5h64.8v-4.9h-64.8v-5h64.8h-10v54.8h-14.9v-54.8h-23v54.8h-16.9v-54.8h6.9v24.9v-24.9h177.6v14.9h-119.7v24.9h119.7v-4.9h-49.9v-15h5v15h5v-15h39.9v-5h-18v20h-16.9v-20h-15v39.9h-69.8h119.7v-34.9h-49.9M804.4 568.5v4.9"/>
</g>
<!-- layer: FORM -->
<path d="M1.6 1v592.4M21.5 6h812.8v582.4h-812.8zM839.2 1v592.4M839.2 593.4h.1" fill="none" stroke="#000" stroke-width=".39"/>
<g font-size="8.1">
<text x="267.8" y="142.2">GND</text>
<text x="308.3" y="142">TXD</text>
<text x="338.4" y="138.5">TXD</text>
<text x="534.8" y="142.6">PA10</text>
<text x="338.4" y="153.5">RXD</text>
<text x="268" y="157.1">D+</text>
<text x="308.5" y="156.2">RXD</text>
<text x="268" y="171.9">D-</text>
<text x="266.8" y="187.1">VDD</text>
<text x="155.8" y="208.7">TXD</text>
<text x="308.7" y="232.1">GND</text>
<text x="154.4" y="255.6">RXD</text>
</g>
<g font-size="7.8">
<text x="667.5" y="97.1">+3V3</text>
<text x="289.8" y="123.2">DD1</text>
<text x="554.7" y="123.5">DD2</text>
<text x="708.1" y="129.2">XP3</text>
<text x="261.6" y="140">3</text>
<text x="323.7" y="139.8">26</text>
<text x="523.4" y="138.7">31</text>
<text x="574.3" y="142.9">PA0</text>
<text x="593" y="139.7">10</text>
<text x="260.9" y="154.8">4</text>
<text x="324.2" y="155.1">25</text>
<text x="523.3" y="154.5">30</text>
<text x="591.5" y="153.7">11</text>
<text x="210.9" y="161.8">+3V3</text>
<text x="535.4" y="157">PA9</text>
<text x="575.3" y="157.3">PA1</text>
<text x="261.4" y="169.9">5</text>
<text x="575" y="173.3">PA2</text>
<text x="592.3" y="168.6">12</text>
<text x="194.8" y="179.1">+5V</text>
<text x="260.3" y="184.9">6</text>
<text x="38.6" y="187.2">+3V3</text>
<text x="260.3" y="199.8">7</text>
<text x="80" y="206.8">R1</text>
<text x="260.8" y="214.8">8</text>
<text x="322.8" y="214.5">11</text>
<text x="351.1" y="211.7">R4</text>
<text x="592.6" y="212.7">23</text>
<text x="78.3" y="220.6">1K</text>
<text x="121.7" y="224.6">VD1</text>
<text x="234.2" y="226.7">R3</text>
<text x="349.2" y="225">10K</text>
<text x="425.6" y="226.6">+3V3</text>
<text x="591" y="226.7">35</text>
<text x="260.6" y="229.7">9</text>
<text x="324.2" y="229.8">29</text>
<text x="232.9" y="240.1">4.7K</text>
<text x="404.2" y="243.1">XP2</text>
<text x="591.6" y="241.6">47</text>
<text x="79.8" y="252.4">R2</text>
<text x="286.1" y="253.4">CP2102</text>
<text x="591.8" y="256">8</text>
<text x="525.4" y="259.3">34</text>
<text x="77.8" y="268.2">1K</text>
<text x="121.5" y="270.9">VD2</text>
<text x="525.1" y="274.6">37</text>
<text x="256.5" y="283.7">+5V</text>
<text x="668.5" y="296.4">+3,3В</text>
<text x="298.6" y="304.2">DA1</text>
<text x="480.2" y="303.9">R5</text>
<text x="491.2" y="300">4.7K</text>
<text x="523.2" y="303.2">44</text>
<text x="590.7" y="304.9">1</text>
<text x="274" y="312.7">1</text>
<text x="281.9" y="315.5">Vcc</text>
<text x="322.2" y="316.3">V4</text>
<text x="335.1" y="312.9">4</text>
<text x="490.6" y="316.3">4.7K</text>
<text x="84.8" y="318.1">+3V3</text>
<text x="477.9" y="319.4">R6</text>
<text x="523.3" y="319.1">20</text>
<text x="590.1" y="318.9">24</text>
<text x="273.3" y="328.2">2</text>
<text x="335.8" y="327.4">3</text>
<text x="131.2" y="332.6">C1</text>
<text x="281.2" y="330.9">GND</text>
<text x="322.7" y="331.3">V3</text>
<text x="483.7" y="334.4">C3</text>
<text x="526.1" y="333.1">5</text>
<text x="536.3" y="335.4">PD0</text>
<text x="590.9" y="333.8">36</text>
<text x="294.9" y="345.2">SP0503</text>
<text x="488" y="346.4">22nF</text>
<text x="526" y="353.5">6</text>
<text x="590.7" y="348.2">48</text>
<text x="126.4" y="355">100nF</text>
<text x="481.9" y="354.7">C4</text>
<text x="536.3" y="355.8">PD1</text>
<text x="324.6" y="365.6">+5V</text>
<text x="591.2" y="363.7">9</text>
<text x="129.4" y="368.8">C2</text>
<text x="489" y="367.5">22nF</text>
<text x="670.3" y="374.7">C6</text>
<text x="708.9" y="375.9">C7</text>
<text x="740.9" y="375.3">C8</text>
<text x="773.8" y="374.6">C9</text>
<text x="806.5" y="375.3">C10</text>
<text x="125.4" y="378.4">+</text>
<text x="669.6" y="383.1">100nF</text>
<text x="740.2" y="383.7">100nF</text>
<text x="773.1" y="383">100nF</text>
<text x="805.8" y="383.7">100nF</text>
<text x="303.9" y="384.1">XP1</text>
<text x="611.6" y="385">+3,3В</text>
<text x="708.2" y="384.3">100nF</text>
<text x="126.5" y="393.3">4.7uF</text>
<text x="639.9" y="397.7">R7</text>
<text x="639.6" y="406.1">4.7K</text>
<text x="590.6" y="416.2">7</text>
<text x="279.4" y="431.8">USB ADAPTER</text>
<text x="643.1" y="428">C5</text>
<text x="642.4" y="436.4">100nF</text>
<text x="534.6" y="441.3">STM32F103</text>
</g>
<text font-size="7.7" x="728.2" y="543.5">ИУ4.11.03.03.21.06.61.21.003 Э3</text>
<g font-size="7">
<text x="573.3" y="217.5">GND1</text>
<text x="573.4" y="232.4">GND2</text>
<text x="573.7" y="247.8">GND3</text>
<text x="573.9" y="262.9">GNDA</text>
<text x="572.5" y="307.2">VBAT</text>
<text x="572.8" y="322.6">VDD1</text>
<text x="573" y="337.7">VDD2</text>
<text x="572.8" y="352.3">VDD3</text>
<text x="572.8" y="367.1">VDDA</text>
<text x="574.3" y="419.6">NRST</text>
</g>
<g font-size="6.7">
<text x="236.4" y="153.8">USBDP</text>
<text x="236" y="168.9">USBDM</text>
<text x="268.1" y="200.5">REGIN</text>
<text x="267.1" y="215.4">VBUS</text>
<text x="342" y="312.4">USBDM</text>
<text x="342.4" y="326.8">USBDP</text>
</g>
<g font-size="6.2">
<text x="516" y="340.7">ZQ1</text>
<text x="515.9" y="347.3">8Mhz</text>
</g>
<g font-size="5.8">
<text x="534.9" y="261.7">SWDIO</text>
<text x="534.8" y="276.7">SWCLK</text>
<text x="535" y="306.3">BOOT0</text>
<text x="534.7" y="322.3">BOOT1</text>
<text x="325.3" y="400.9">USBDM</text>
<text x="325.9" y="407.1">USBDP</text>
</g>
<text font-size="5.4" x="268" y="231.8">RESET</text>
<g font-size="4.6">
<text x="84.1" y="11.5" transform="rotate(-180 84.1 11.5)">ИУ4.11.03.03.21.06.61.21.003 Э3</text>
<text x="727.5" y="556.5">Устройство получения</text>
<text x="720.2" y="561.5">данных о положении энкодера</text>
</g>
<g font-size="3.9">
<text x="308" y="217">SUSPEND</text>
<text x="13.5" y="351" transform="rotate(-90 13.5 351)">Перв. примен.</text>
<text x="13.5" y="407.8" transform="rotate(-90 13.5 407.8)">Справ. N</text>
<text x="13.5" y="477.1" transform="rotate(-90 13.5 477.1)">Подп. и дата</text>
<text x="13.5" y="502.1" transform="rotate(-90 13.5 502.1)">Инв. N дубл.</text>
<text x="13.5" y="529" transform="rotate(-90 13.5 529)">Взам. инв.N</text>
<text x="650.3" y="557.5">Изм.</text>
<text x="658.3" y="557.5">Лист</text>
<text x="670.7" y="557.5">N докум</text>
<text x="692.6" y="557.5">Подп.</text>
<text x="705.6" y="557.5">Дата</text>
<text x="788.4" y="552.5">Лит.</text>
<text x="802.4" y="552.5">Масса</text>
<text x="817.8" y="552.5">Масштаб</text>
<text x="13.5" y="561.9" transform="rotate(-90 13.5 561.9)">Подп. и дата</text>
<text x="650.8" y="562.5">Разраб.</text>
<text x="672.8" y="562.2">Фан К.</text>
<text x="650.8" y="567.5">Пров.</text>
<text x="667.9" y="567.2">Гладких А.А.</text>
<text x="717.7" y="566.1">Схема электрическая принципальная</text>
<text x="650.8" y="572.5">Т. контр.</text>
<text x="787.9" y="572.5">Лист</text>
<text x="805.8" y="572.5">Листов :</text>
<text x="825.6" y="572.5">1</text>
<text x="650.8" y="581.9">Н. контр.</text>
<text x="650.8" y="576.9">Принял</text>
<text x="791.7" y="577.7">МГТУ им. Н.Э.Баумана</text>
<text x="798.9" y="581.9">Кафедра ИУ4</text>
<text x="13.5" y="586.8" transform="rotate(-90 13.5 586.8)">Инв. N подл.</text>
<text x="650.8" y="587.4">Утв</text>
<text x="794" y="586.3">Группа ИУ4(И)-61Б</text>
<text x="784.4" y="592.4">Формат : А1</text>
</g>
<g font-size="3.7">
<text x="702.3" y="135.9">Конт.</text>
<text x="717.5" y="135.6">Цель</text>
<text x="705.4" y="141.7">1</text>
<text x="719.9" y="141.8">A</text>
<text x="705.8" y="147.8">2</text>
<text x="719.7" y="148.2">B</text>
<text x="705.7" y="153.9">3</text>
<text x="719.4" y="153.7">С</text>
<text x="705.8" y="159.9">4</text>
<text x="716.1" y="159.2">+3V3</text>
<text x="705.7" y="165.9">5</text>
<text x="714.6" y="165.7">Общий</text>
<text x="392.2" y="249.5">Цель</text>
<text x="406.5" y="249.8">Конт.</text>
<text x="392.5" y="255.6">+3,3В</text>
<text x="409.6" y="255.6">1</text>
<text x="391.8" y="261.6">SWDIO</text>
<text x="409.3" y="261.6">2</text>
<text x="390.8" y="268">SWCLK</text>
<text x="409.4" y="267.8">3</text>
<text x="390.8" y="274.1">Общий</text>
<text x="409.3" y="273.8">4</text>
<text x="291.4" y="390.4">Цель</text>
<text x="305.7" y="390.7">Конт.</text>
<text x="293.5" y="397.2">VCC</text>
<text x="308.8" y="396.5">1</text>
<text x="295.8" y="402.2">D-</text>
<text x="308.5" y="402.6">2</text>
<text x="295.5" y="408.5">D+</text>
<text x="308.6" y="408.8">3</text>
<text x="295.7" y="414.4">ID</text>
<text x="308.4" y="414.7">4</text>
<text x="292.8" y="420.4">Общий</text>
<text x="308.6" y="420.7">5</text>
</g>
</svg>
